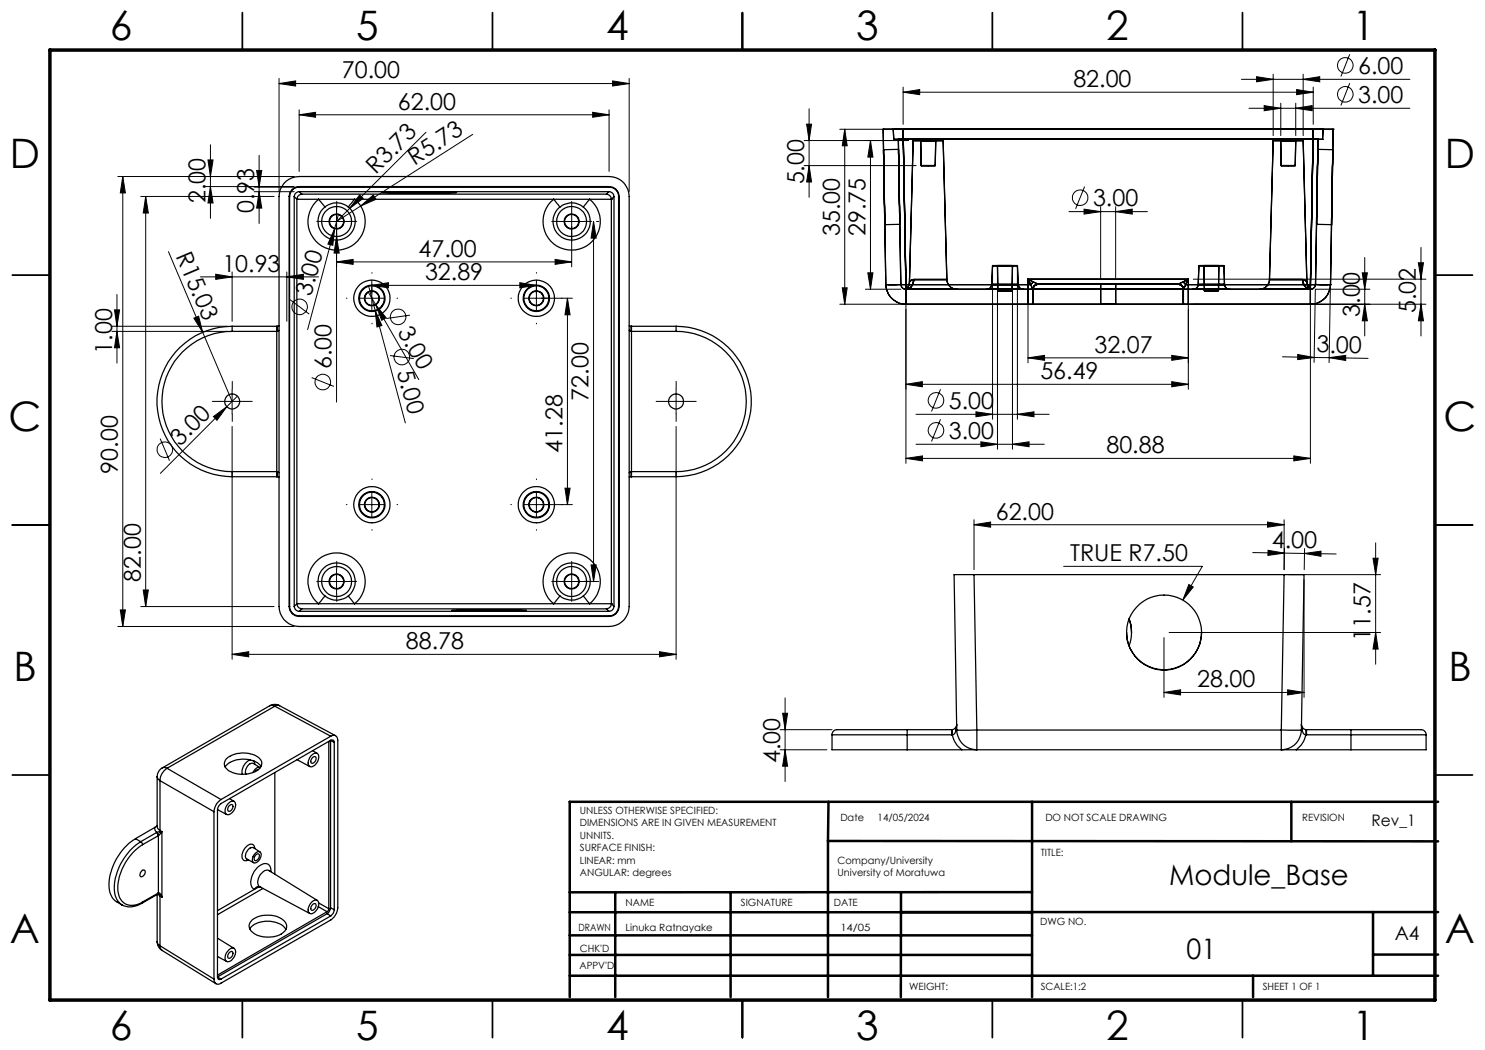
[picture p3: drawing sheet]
<svg xmlns="http://www.w3.org/2000/svg" width="297mm" height="210mm" viewBox="0 0 297 210" stroke-linecap="round" stroke-linejoin="round" font-family="sans-serif">
<g fill="none" stroke="#000" stroke-width=".2">
<path d="M55.8 16.7l3.3-.5v1zM55.8 15.7v22.6M55.8 16.7h70M122.5 16.2l3.3 .5-3.3 .5zM125.8 15.7v22.6M180.6 18.4l3.3-.5v1zM180.6 17.4v7.5M180.6 18.4h82M248.3 15.9h33.7M251.3 15.3l3.3 .6-3.3 .5zM254.6 14.8v12.3M259.3 17.9l3.3 .5-3.3 .5z"/>
<path d="M260.6 15.9l3.3-.6v1.1zM260.6 14.8v12.3M262.6 17.4v7.5M269.9 10.9l-1.7 4.4M269.9 16.6l-1.7 4.5M23.6 35.3h35.2M24.6 35.3l.5 3.3h-1zM24.6 35.3v90M28.2 39.3h26.6M29.1 39.3v82M29.1 39.3l.6 3.3h-1.1zM41.1 37.3h17.7"/>
<path d="M41.6 32h1l-.5 3.3zM42.1 29v14.7M42.1 37.3l.5 3.3h-1zM50.8 37.4h8M50.8 38.3h8M51.3 34.1h1.1l-.6 3.3zM51.8 31.1v13.6M51.8 38.3l.6 3.3h-1.1zM59.8 23l3.3-.5v1zM59.8 22v12.3M59.8 23h62M71.9 39l.7 .7-2.6 2z"/>
<path d="M85.2 26.4l-15.2 15.3M94.5 26.9l-27.2 17.4 2.7-2.6M118.5 22.5l3.3 .5-3.3 .5zM121.8 22v12.3M160.8 28.1h20.8M160.8 33.1h22.4M161.3 24.8h1l-.5 3.3zM161.8 33.1l.5 3.3h-1zM161.8 21.8v17.7M168 25.9h11.6M168.9 25.9l.5 3.3h-.9zM168.9 25.9v34.9"/>
<path d="M174.1 28.1l.5 3.3h-1zM174.1 28.1v29.7M216.9 37.3l-1.8 4.5M249.8 21.7h32.2M252.8 21.1l3.4 .6-3.4 .4zM256.2 20.6v6.5M259.2 21.7l3.2-.6v1zM259.2 20.6v6.5M23.4 58.9v13.7M33.7 50.3l12.7 30M40.1 55.4h23.6M43.1 54.8l3.3 .6-3.3 .5z"/>
<path d="M46.4 54.4v9.9M57.4 55.4l3.3-.6v1.1zM57.4 54.4v9.9M58 59.9l3.8 2.9M64.8 44.3h5M66.9 45.7l-.3 3.4-1-.3zM67.3 47.3l.5 3.3h-1zM67.3 41.3v39.1M67.3 52.4l3.3-.5v1zM67.3 52.4h47M67.7 42.9l-6.2 23M71.9 59.6h5"/>
<path d="M72.1 41.2l2.5-2.2 .6 .9zM73.6 58.4l1.5 2.6M73.7 57.2l1.3 4.9M74.4 57.1l3.3-.6v1.1zM74.4 56v6.2M74.4 57.1h32.9M104 56.5l3.3 .6-3.3 .5zM104.8 59.6h9.7M107.3 56v6.2M111 51.9l3.3 .5-3.3 .5zM111.8 44.3h5M113.5 59.6v41.3"/>
<path d="M113.5 59.6l.5 3.4h-1zM114.3 41.8v11.6M118.7 44.3l.5 3.3h-1zM118.7 44.3v72M119.3 44.3h.4M168.5 57.6h.9l-.5 3.2zM173.1 57.8h7.1M173.6 54.6h1l-.5 3.2zM181.2 58.9v33.8M198.5 54.1v29.7M199.5 54.1v35.7M202.5 54.1v35.7"/>
<path d="M203.5 54.1v29.7M205.6 56.8v15.8M213.8 42.3h15.7M216.8 41.8l3.3 .5-3.3 .5zM220.1 41.3v14.6M223.1 42.3l3.3-.5v1zM223.1 41.3v14.6M237.7 56.8v21M238.7 55.8h46.5M262.1 58.9v33.8M263.1 57.8h10.9M263.1 57.9l-.3 14.6"/>
<path d="M266.1 57.9l-.3 14.6M272.5 54.6h1l-.6 3.2zM272.9 51.5v15.7M283.7 52.6h1l-.5 3.2zM284.2 49.5v17.7M22.4 65.3h23M22.4 66.3h23M22.9 62h1l-.5 3.3zM23.4 66.3l.5 3.3h-1zM38.8 63.6l.9-.4 .8 3.3zM46.4 77.8v5M47.5 79.2l-15.4 15.5"/>
<path d="M62.3 75.5l4.5 1.8M75 62.1l1.4 3-1 .3zM75 62.1l6.1 22.5M75.1 61l2.1 2.6-.9 .5zM75.1 61l8.6 14.9M78 71.1l4.8 .6M82 63l-4.7 .7M135.2 77.8v5M168 60.8h12.2M181.2 76.9l3.3-.6v1.1zM181.2 76.9h56.5M188.1 77.8l-1.8 4.5"/>
<path d="M205.6 71.6l3.3-.5v1zM205.6 71.6h32.1M234.4 71.1l3.3 .5-3.3 .5zM234.4 76.3l3.3 .6-3.3 .5zM238.7 60.8h46.5M256.5 71.4l6.4 .1M259.5 70.9l3.4 .6-3.4 .4zM262.9 71.5h3M265.9 71.5l3.2-.4v1zM265.9 71.5l7.7 .2M272.9 60.8l.6 3.4h-1zM284.2 60.8l.5 3.4h-1z"/>
<path d="M32 87.7l1.9 4.4M42.7 83.3l2.7-2-2 2.8zM43.9 80.3h5M46.4 85.3v46.6M74.4 98.5v4.9M107.3 98.5v4.9M113 97.6h1l-.5 3.3zM132.7 80.3h5M135.2 85.3v46.6M181.2 91.7l3.3-.5v1zM181.2 91.7h80.9M183.2 88.9h25.6"/>
<path d="M183.2 82.9h26.6M188.1 83.8l-1.8 4.5M195.2 82.4l3.3 .5-3.3 .5zM196.2 88.4l3.3 .5-3.3 .5zM202.5 88.9l3.3-.5v1zM203.5 82.9l3.3-.5v1zM258.8 91.2l3.3 .5-3.3 .5zM28.6 118h1.1l-.6 3.3zM64.8 116.3h5M67.3 113.8v5M71.9 100.9h5M111.8 116.3h7.9"/>
<path d="M114.3 113.8v5M114.5 100.9h-9.7M118.2 113h1l-.5 3.3zM194.8 104.9l3.3-.5v1zM194.8 104v9.9M194.8 104.9h62M212.7 113.3h27.8l-3.9 6.7M237.8 116.9l.9 .5-2.1 2.6zM250.5 110.5l16.7 .3M253.5 104.4l3.3 .5-3.3 .5zM253.6 110.1l3.3 .5-3.3 .5zM256.8 104v9.9l.1-4.3"/>
<path d="M257.8 114.9h18.3M260.8 115.9v23.6M260.9 110.7l3.3-.5v1.1zM260.9 109.7l-.1 4.2M274.6 111.6h1l-.5 3.3zM275.1 108.6v24.2M23.6 125.3h35.2M24.1 122h1l-.5 3.3zM28.2 121.3h26.6M46.4 130.9l3.3-.6v1.1zM46.4 130.9h88.8M131.9 130.3l3.3 .6-3.3 .5z"/>
<path d="M157 139.6v16.7M232.8 138.5l3.3-.5v1zM232.8 127.5v12M232.8 138.5h28M233.8 126.5h42.3M257.5 138l3.3 .5-3.3 .5zM275.1 126.5l.5 3.3h-1zM156 145.9h10.4M156 150h9.4M156.5 142.7h1l-.5 3.2zM157 150l.5 3.2h-1z"/>
<circle cx="269.1" cy="13.1" r="1.55"/>
<circle cx="269.1" cy="18.9" r="1.55"/>
<circle cx="216" cy="39.5" r="1.56"/>
<circle cx="59.9" cy="61.4" r="1.55"/>
<circle cx="64.5" cy="76.4" r="1.55"/>
<circle cx="79.6" cy="63.4" r="1.56"/>
<circle cx="80.4" cy="71.4" r="1.55"/>
<circle cx="33" cy="89.9" r="1.57"/>
<circle cx="187.2" cy="86.1" r="1.56"/>
<circle cx="187.2" cy="80.1" r="1.56"/>
</g>
<g fill="none" stroke="#000" stroke-width=".2" stroke-dasharray="15.2 1.3 1.3 1.3">
<path d="M64.8 44.3h-1.5M67.3 46.8v1.5M67.3 41.8v-1.5M69.4 59.6h-.1M69.8 44.3h1.5M74.4 54.6v-.1M79.4 59.6h.1M102.3 59.6h-.1M107.3 54.6v-.1M111.8 44.3h-1.5M112.3 59.6h.1M114.3 46.8v1.5"/>
<path d="M114.3 41.8v-1.5M116.8 44.3h1.5M46.5 77.8v-1.5M74.4 64.6v.2M107.3 64.6v.2M135.2 77.8v-1.5M44 80.3h-1.5M46.5 82.8v1.5M49 80.3h1.5M74.4 95.9v-.1M107.3 95.9v-.1M132.7 80.3h-1.5"/>
<path d="M135.2 82.8v1.5M137.7 80.3h1.5M64.8 116.3h-1.5M67.3 118.8v1.5M67.3 113.8v-1.5M69.4 100.9h-.1M69.8 116.3h1.5M74.4 105.9v.2M79.4 100.9h.1M102.3 100.9h-.1M107.3 105.9v.2M111.8 116.3h-1.5"/>
<path d="M112.3 100.9h.1M114.3 118.8v1.5M114.3 113.8v-1.5M116.8 116.3h1.5"/>
</g>
<g fill="none" stroke="#000" stroke-width=".35">
<path d="M48.5 2.5v7.5M98.5 2.5v7.5M148.5 2.5v7.5M198.5 2.5v7.5M248.5 2.5v7.5M2.5 55h7.5M287 55h7.5M2.5 105h7.5M287 105h7.5M2.5 155h7.5M287 155h7.5M48.5 200v7.5"/>
<path d="M98.5 200v7.5M148.5 200v7.5M198.5 200v7.5M248.5 200v7.5"/>
</g>
<g fill="none" stroke="#000" stroke-width=".5">
<path d="M123 178.5v20.9M146.1 178.5v20.9M165.6 168.2l122 .1M165.6 168.2v31.2M165.7 160.4l-.1 7.8M180.2 178.5v20.9M206.4 178.4l-92.5 .1M206.4 160.4v39M258.3 160.4v7.8M287.6 160.4h-173.7v39M113.9 195.1h173.7M113.9 191h92.5"/>
<path d="M113.9 187.1h92.5M113.9 182.4h92.5M180.2 182.4h107.4M250.6 195.1v4.3M274.6 182.4v12.7M274.6 190.9h13"/>
</g>
<path d="M10 10h277v190h-277z" fill="none" stroke="#000" stroke-width=".7"/>
<g fill="#000">
<path d="M66.9 45.7l-.3 3.4-1-.3zM71.9 39l.7 .7-2.6 2zM72.1 41.2l2.5-2.2 .6 .9zM38.8 63.6l.9-.4 .8 3.3zM75 62.1l1.4 3-1 .3zM75.1 61l2.1 2.6-.9 .5zM42.7 83.3l2.7-2-2 2.8zM237.8 116.9l.9 .5-2.1 2.6z"/>
<path d="M55.8 16.7l3.3-.5v1zM122.5 16.2l3.3 .5-3.3 .5zM46.4 130.9l3.3-.6v1.1zM131.9 130.3l3.3 .6-3.3 .5z"/>
<path d="M180.6 18.4l3.3-.5v1zM259.3 17.9l3.3 .5-3.3 .5z"/>
<path d="M251.3 15.3l3.3 .6-3.3 .5zM260.6 15.9l3.3-.6v1.1zM181.2 91.7l3.3-.5v1zM258.8 91.2l3.3 .5-3.3 .5zM205.6 71.6l3.3-.5v1zM234.4 71.1l3.3 .5-3.3 .5z"/>
<path d="M24.6 35.3l.5 3.3h-1zM24.1 122h1l-.5 3.3zM41.6 32h1l-.5 3.3zM42.1 37.3l.5 3.3h-1zM51.3 34.1h1.1l-.6 3.3zM51.8 38.3l.6 3.3h-1.1zM113.5 59.6l.5 3.4h-1zM113 97.6h1l-.5 3.3zM118.7 44.3l.5 3.3h-1zM118.2 113h1l-.5 3.3z"/>
<path d="M59.8 23l3.3-.5v1zM118.5 22.5l3.3 .5-3.3 .5z"/>
<path d="M43.1 54.8l3.3 .6-3.3 .5zM57.4 55.4l3.3-.6v1.1z"/>
<path d="M67.3 52.4l3.3-.5v1zM111 51.9l3.3 .5-3.3 .5z"/>
<path d="M74.4 57.1l3.3-.6v1.1zM104 56.5l3.3 .6-3.3 .5z"/>
<path d="M216.8 41.8l3.3 .5-3.3 .5zM223.1 42.3l3.3-.5v1z"/>
<path d="M22.9 62h1l-.5 3.3zM23.4 66.3l.5 3.3h-1z"/>
<path d="M234.4 76.3l3.3 .6-3.3 .5zM181.2 76.9l3.3-.6v1.1zM203.5 82.9l3.3-.5v1zM195.2 82.4l3.3 .5-3.3 .5z"/>
<path d="M259.5 70.9l3.4 .6-3.4 .4zM265.9 71.5l3.2-.4v1z"/>
<path d="M194.8 104.9l3.3-.5v1zM253.5 104.4l3.3 .5-3.3 .5zM252.8 21.1l3.4 .6-3.4 .4zM259.2 21.7l3.2-.6v1zM196.2 88.4l3.3 .5-3.3 .5zM202.5 88.9l3.3-.5v1z"/>
<path d="M253.6 110.1l3.3 .5-3.3 .5zM260.9 110.7l3.3-.5v1.1z"/>
<path d="M28.6 118h1.1l-.6 3.3zM29.1 39.3l.6 3.3h-1.1zM67.3 47.3l-.5 3.3h1z"/>
<path d="M257.5 138l3.3 .5-3.3 .5zM232.8 138.5l3.3-.5v1z"/>
<path d="M275.1 126.5l.5 3.3h-1zM274.6 111.6h1l-.5 3.3z"/>
<path d="M156.5 142.7h1l-.5 3.2zM157 150l.5 3.2h-1zM272.5 54.6h1l-.6 3.2zM272.9 60.8l.6 3.4h-1zM168.9 25.9l.5 3.3h-.9zM168.5 57.6h.9l-.5 3.2zM174.1 28.1l.5 3.3h-1zM173.6 54.6h1l-.5 3.2zM161.3 24.8h1l-.5 3.3zM161.8 33.1l.5 3.3h-1zM283.7 52.6h1l-.5 3.2zM284.2 60.8l.5 3.4h-1z"/>
</g>
<g fill="none" stroke="#000" stroke-width=".25">
<path d="M56.8 36.7a4 4 0 0 1 3-1.4h62a4 4 0 0 1 4 4v82a4 4 0 0 1-4 4h-62a4.1 4.1 0 0 1-4-4v-82a4 4 0 0 1 1-2.6zM57.8 39.3h.1M57.8 39.3v82M57.9 39.3v82M58.8 39.3v82M58.8 39.3l.6 .6M59.4 39.9h.1M59.4 39.9v80.8M59.4 39.9h62.9M59.8 37.3a1.99 1.99 0 0 0-2 2M59.8 37.4a1.87 1.87 0 0 0-1.9 1.9M59.8 37.3v.1"/>
<path d="M59.8 37.3h62M59.8 37.4h62M59.9 38.3a1.02 1.02 0 0 0-1.1 1M59.9 38.3h61.9M59.9 38.3l.5 .5M60.4 38.8a1.1 1.1 0 0 0-1 1.1M60.4 38.8h60.9M76.3 38.5l11.3-.1 3.7 .1-11.7 .1zM121.3 38.8a1.1 1.1 0 0 1 1 1.1M121.8 38.3a1.02 1.02 0 0 1 1 1M121.8 38.3l-.5 .5M121.8 37.4a1.84 1.84 0 0 1 1.9 1.9"/>
<path d="M121.8 37.3a1.99 1.99 0 0 1 2 2M121.8 37.3v.1M122.3 39.9h.1M122.3 39.9v80.8M122.8 39.3v82M122.8 39.3l-.5 .6M123.7 39.3h.1M123.7 39.3v82M123.8 39.3v82M176.6 25.9h4M176.6 25.9h.1M176.6 25.9l.6 31"/>
<path d="M176.7 29.9l.3 15zM178.6 25.9h.1M178.6 25.9h2M178.6 25.9l.2 2M178.8 27.9h1.8M178.8 27.9h.1M179.7 27.9h1M179.7 27.9h.1M179.7 27.9l.5 29M179.7 29.9l.3 15zM179.7 29.9h-3M180.6 25.9l.6 31.9"/>
<path d="M180.6 25.9h82M180.6 27.9h82M180.6 25.9v2M182.6 28.1l-.7 28.3a1.94 1.94 0 0 1-.7 1.4M182.6 28.1h6zM184.2 28.1h2.9zM184.2 28.1v5M184.2 33.1h2.8zM187.1 28.1l-.1 5M188.6 28.1l.8 27.8a1.99 1.99 0 0 0 1.9 1.9M254.6 28.1l-.7 27.8a1.99 1.99 0 0 1-2 1.9M254.6 28.1h6z"/>
<path d="M256.2 28.1h2.9zM256.2 28.1v5M256.2 33.1h2.8zM259.2 28.1l-.2 5M260.6 28.1l.8 28.3 .1 .6 .5 .8-.5-.8-.1-.6M262.6 27.9h1zM262.6 25.9h4M262.6 25.9h2M262.6 27.9h1.9M262.6 25.9l-.5 31.9M262.6 25.9v2M263.6 29.9l-.3 15z"/>
<path d="M263.6 29.9h3M263.6 27.9h.1M263.6 27.9l-.5 29M264.5 27.9h.1M264.6 25.9h.1M264.6 25.9l-.1 2M266.6 29.9l-.3 15zM266.6 25.9h.1M266.6 25.9l-.5 31M65 41.4a3.7 3.7 0 0 1 4.7 0M65 41.4a3.7 3.7 0 0 0-.4 5.4 3.7 3.7 0 0 0 5.4 0 3.7 3.7 0 0 0-.3-5.4M65 41.4l-1.3-1.5a5.7 5.7 0 0 0-.6 8.3 5.7 5.7 0 0 0 8.4 0 5.7 5.7 0 0 0-.6-8.3l-1.2 1.5"/>
<path d="M112 41.4a3.7 3.7 0 0 0-.4 5.4 3.7 3.7 0 0 0 5.4 0 3.7 3.7 0 0 0-.3-5.4M112 41.4a3.7 3.7 0 0 1 4.7 0M112 41.4l-1.3-1.5a5.7 5.7 0 0 0-.5 8.3 5.7 5.7 0 0 0 8.3 0 5.7 5.7 0 0 0-.6-8.3l-1.2 1.5M177.2 56.9h4M177.2 56.9a4 4 0 0 0 4 3.9M177.2 56.9h.1M180 44.9h-3M180.2 56.9a1.02 1.02 0 0 0 1 .9M180.2 56.9h.1M181.2 57.8h10.1zM181.2 57.8h.1M181.2 56.9v3.9"/>
<path d="M181.2 56.9h24.4M181.2 57.8h80.9M181.9 56.4l.5-.4 .3-.1zM182.1 56.2l-.2 .2 .5-.4 .3-.1zM182.7 55.9h6.6zM182.7 55.9a1.78 1.78 0 0 1-1.5 1.9M197.4 57.8h7.2zM198.4 56.9h5.2zM198.5 53.1l-.1 3.8a1.03 1.03 0 0 1-1 .9M198.5 53.1h5zM199.5 53.1h3zM199.5 53.1l.1 5"/>
<path d="M199.6 58.1h2.8zM202.5 53.1l-.1 5M203.5 53.1l.1 3.8M203.6 56.9a1.03 1.03 0 0 0 1 .9M205.6 56.9v3.9M205.6 56.9h.5M205.6 55.8l.5 1.1M205.6 55.8l1.1 .6M205.6 55.8h32.1M205.6 55.8v1.1M206.1 56.9l.5 .9M206.6 57.8v3"/>
<path d="M206.6 57.8h30.1M206.6 57.8h.1M206.7 56.4l.9 .5M206.7 56.4l-.6 .5M207.6 56.9h28.1M207.6 56.9h.1M207.6 56.9a1.02 1.02 0 0 0-1 .9M220.1 56.9h3zM220.1 56.9v3.9M223.1 56.9v3.9M235.7 56.9h.1M235.7 56.9a1.02 1.02 0 0 1 1 .9"/>
<path d="M236.6 56.4l-.9 .5M236.6 56.4l.5 .5M236.7 57.8h.1M236.7 57.8v3M237.1 56.9h.6M237.1 56.9l-.4 .9M237.7 56.9v3.9M237.7 55.8l-1.1 .6M237.7 55.8l-.6 1.1M237.7 56.9h24.4M237.7 55.8v1.1M238.7 57.8h7.2z"/>
<path d="M239.6 56.9h5.3zM239.8 53.1l-.2 3.8a1.03 1.03 0 0 1-.9 .9M239.8 53.1h5zM240.8 53.1h3zM240.8 53.1l.1 5M240.9 58.1h2.8zM243.8 53.1l-.1 5M244.8 53.1l.1 3.8M244.9 56.9a1.03 1.03 0 0 0 1 .9M251.9 57.8h10.2zM253.9 55.9h6.6zM260.5 55.9l.4 .1 .5 .4z"/>
<path d="M260.5 55.9a1.85 1.85 0 0 0 1.6 1.9M262.1 56.9h4M262.1 57.8h.1M262.1 56.9v3.9M263.1 56.9a1.02 1.02 0 0 1-1 .9M263.1 56.9h.1M263.3 44.9h3M266.1 56.9a3.9 3.9 0 0 1-4 3.9M266.1 56.9h.1M46.4 65.3v1M46.4 65.3a15 15 0 0 0-15 15 15 15 0 0 0 15 15M46.4 66.3a14 14 0 0 0-14 14 14 14 0 0 0 14 14"/>
<path d="M46.4 65.3h9M46.4 66.3h9M55.4 66.3h.1M55.4 65.3h.1M55.4 65.3v1M55.4 66.3v28M55.5 65.3l-.1 1M55.8 65.2l-.3 .1M55.8 66.1l-.4 .2M125.8 65.2l.4 .1M125.8 66l.4 .3M126.2 65.3v1"/>
<path d="M126.2 65.3h.1M126.2 66.3h.1M126.3 65.3v1M126.3 66.3v28M126.3 65.3h8.9M126.3 66.3h8.9M135.2 66.3a14 14 0 0 1 14.1 14 14 14 0 0 1-14.1 14M135.2 65.3v1M135.2 65.3a15 15 0 0 1 15.1 15 15 15 0 0 1-15.1 15M181.2 60.8h.1M181.2 60.8h24.4M205.6 60.8h1"/>
<path d="M206.6 60.8h30.1M206.6 60.8h.1M220.1 60.8h3zM236.7 60.8h1M236.7 60.8h.1M237.7 60.8h24.4M262.1 60.8h.1M46.4 94.3v1M46.4 94.3h9M46.4 95.3h9M55.4 94.3h.1M55.4 95.3h.1"/>
<path d="M55.4 94.3v1M55.4 94.3l.1 1M55.4 94.3l.4 .2M55.5 95.3l.3 .1M126.2 95.3l-.4 .1M126.2 95.3h.1M126.2 94.3h.1M126.2 94.3v1M126.2 94.3l-.4 .2M126.3 94.3v1M126.3 94.3h8.9M126.3 95.3h8.9"/>
<path d="M135.2 94.3v1M65 119.2a3.7 3.7 0 0 1-.4-5.4 3.7 3.7 0 0 1 5.4 0 3.7 3.7 0 0 1-.3 5.4M65 119.2a3.7 3.7 0 0 0 4.7 0M65 119.2l-1.3 1.5a5.7 5.7 0 0 1-.6-8.3 5.7 5.7 0 0 1 8.4 0 5.7 5.7 0 0 1-.6 8.3l-1.2-1.5M112 119.2a3.7 3.7 0 0 0 4.7 0M112 119.2a3.7 3.7 0 0 1-.4-5.4 3.7 3.7 0 0 1 5.4 0 3.7 3.7 0 0 1-.3 5.4M112 119.2l-1.3 1.5a5.7 5.7 0 0 1-.5-8.3 5.7 5.7 0 0 1 8.3 0 5.7 5.7 0 0 1-.6 8.3l-1.2-1.5M194.8 114.9h-4l.5 31.1M194.8 114.9l.6 31.1M194.8 114.9h62M256.8 114.9h4l-.5 31.1M256.8 114.9l-.5 31.1"/>
<path d="M57.8 121.3a1.99 1.99 0 0 0 2 2M57.8 121.3h.1M57.9 121.3a1.87 1.87 0 0 0 1.9 1.9M58.8 121.3a1.02 1.02 0 0 0 1.1 1M59.4 120.7h.1M59.4 120.7a1.1 1.1 0 0 0 1 1.1M59.4 120.7l-.6 .6M59.4 120.7h62.9M59.8 123.2v.1M59.8 123.2h62M59.8 123.3h62M59.9 122.3h61.9"/>
<path d="M60.4 121.8l-.5 .5M60.4 121.8h60.9M90.3 122.1l3-.1 12 .1-4.1 .1zM121.3 121.8l.5 .5M121.8 123.2v.1M122.3 120.7a1.1 1.1 0 0 1-1 1.1M122.3 120.7h.1M122.3 120.7l.5 .6M122.8 121.3a1.02 1.02 0 0 1-1 1M123.7 121.3a1.9 1.9 0 0 1-1.9 1.9M123.7 121.3h.1M123.8 121.3a1.99 1.99 0 0 1-2 2"/>
<path d="M225.3 126.5a7.5 7.5 0 0 0 7.5 7.5 7.5 7.5 0 0 0 7.5-7.5M226.3 126.5l-.1-1.5-.4-1.2a7.6 7.6 0 0 1 0 5.3M31.4 155.3l.2 .5 .4 .3M31.4 155.3v10.1l.2 .4 .4 .3M32 156.1l10.8 6.2M32 156.1v10M32.5 153.6a2.07 2.07 0 0 0-1.1 1.7M32.5 153.6l.4-.1 .5 .2M33.4 153.7a3.1 3.1 0 0 0-1.4 2.4M33.4 153.7l10.8 6.2M44.2 159.9a3.1 3.1 0 0 0-1.4 2.4M45.4 151.7a5.4 5.4 0 0 1 6.6 .1 1.57 1.57 0 0 1-.9 2.5 5.3 5.3 0 0 1-5.9-.7 1.38 1.38 0 0 1 .2-1.9z"/>
<path d="M45.9 159.7l.9 .6M50.1 152a2.49 2.49 0 0 0-1.6 2.9M50.7 152.2l.2 .7M51.6 153.9l-.2 .1-.4 .3M52 153.5l-1.3-.8a1.56 1.56 0 0 0-1.6 1.9l.1 .2M52 153.6a1.21 1.21 0 0 0-1.4 .9M52.2 153.3a5.1 5.1 0 0 0-5.9-1l-.6 .4-.7 .7M54 141.1a2.03 2.03 0 0 1 1.9 0M54 141.1h.5l.5 .1M54 141.1l-21.5 12.5M55 141.2l11.1 6M55 141.2l-21.6 12.5"/>
<path d="M55 154.5v20.3M55.9 141.1l-.2-.1-.7 .2M55.9 141.1l11.2 6M59.4 151.9l2.5 1.4M62.2 151.1a.83 .83 0 0 1 .7-.5 .83 .83 0 0 1 .8 .5 1.94 1.94 0 0 1-1.6 2.2 1.32 1.32 0 0 1 0-1.9zM62.5 150.1l1 .6M62.6 151.4a.4 .4 0 0 1 .6 0 .4 .4 0 0 1 0 .6 .64 .64 0 0 1-.4 .5 .64 .64 0 0 1-.6 0v-.6zM65.8 148.3h.1M65.8 148.3v33.4M66.1 147.2a.87 .87 0 0 1 1 0 .87 .87 0 0 1 .5 .9v33.4a3.3 3.3 0 0 1-1.5 2.5l-21.9 12.6a.85 .85 0 0 1-1 .2 .85 .85 0 0 1-.4-1M66.1 147.2l-21.9 12.7M66.9 148.5l-.3-.5-.5 .1-21.9 12.6a1.6 1.6 0 0 0-.7 1.3v33.4l.2 .5 .5-.1"/>
<path d="M66.9 148.5v33.5M66.9 148.5l-.8-.4v33.5M166.4 147v3h15M166.4 147h15M181.4 145.9h-13.2a1.47 1.47 0 0 0-1.8 .8v.3M181.4 145.9v1.1M181.4 150h11M181.4 147v3M181.4 147h8.9M181.4 145.9h8.9M190.3 145.9v1.1M190.3 145.9h.1"/>
<path d="M190.4 145.9l.1 1M190.5 146.9a5 5 0 0 0 1.9 3.1M190.5 146.9l-.2 .1M191.2 145.5v.5M191.2 145.5l.1-.6-.1 1.1M191.2 145.5l-.8 .4M191.2 146l-.2 .7-.5 .2M191.2 146h.1M191.3 146h4.1M191.3 146a4 4 0 0 0 4.1 4M192.4 150h3M195.4 146v4"/>
<path d="M195.4 146h60.9M195.4 150h60.9M256.3 146h4M256.3 146v4M256.3 150h3M259.3 150h10.9M260.3 146a4 4 0 0 1-4 4M260.3 146h.1M260.4 146l.3 .7 .5 .2M260.5 145.5l-.1 .5M260.5 145.5l-.2-.6 .1 1.1M260.5 145.5l.7 .4"/>
<path d="M261.2 146.9a5 5 0 0 1-1.9 3.1M261.2 146.9l.1 .1M261.2 145.9v1M261.2 145.9h.1M261.3 145.9v1.1M261.3 147h8.9M261.3 145.9h8.9M270.2 145.9h13.2a1.47 1.47 0 0 1 1.8 .8v.3M270.2 145.9v1.1M270.2 147h15M270.2 147v3M285.2 147v3h-15"/>
<path d="M27.1 167.7a11.3 11.3 0 0 0-5.2 10.4l.7 1.6 .5 .5 1.3 .8M27.1 167.7l1.1 .6M28.2 168.3l.3 .6M28.2 168.3a11.3 11.3 0 0 0-5.2 10.5l.4 1.2 1 1M28.4 174.2a.44 .44 0 0 1 .6-.1 .44 .44 0 0 1 0 .7 .57 .57 0 0 1-.4 .5 .57 .57 0 0 1-.6-.1l.1-.7zM28.5 168.9a10.8 10.8 0 0 0-4.9 9.6 2.83 2.83 0 0 0 4.5 2.1l.4-.2M31 165.5a1.04 1.04 0 0 0 .4 1M31 165.5l-3.9 2.2M31.3 166.5l.4 .6-3.2 1.8M31.3 166.5h.1M31.3 166.5l-3.1 1.8M31.4 166.5l.3 .6"/>
<path d="M31.4 165.1l-.4 .4M31.4 178.9v9.4M31.6 178.8l.4 .2M31.6 178.8h.1M31.6 178.8l.4 .4M31.6 178.8l-3.2 1.8M31.7 178.6l.4 .3M31.7 178.6h.1M31.7 178.6l-.1 .2M31.7 178.6l-3.2 1.8M31.7 167.1v11.5M32 166.4l-.6 .1"/>
<path d="M32 166.4l.1 .3M32 179v.2M32 179l.4 .4M32 166.1v.3M32 166.1l.4 .2M32 179.2v10M32 179.2l.4 .2M32.1 178.9l.3 .5M32.1 166.7l-.4 .4M32.1 178.9l-.1 .1M32.4 166.3l-.3 .4M32.4 166.3l-.4 .1"/>
<path d="M32.4 166.3v13.1M42.8 162.3v33.5M43.5 161.9l1.8 1M45.5 160.8a.89 .89 0 0 1 1.6-.2 1.89 1.89 0 0 1-1.7 2.3 1.45 1.45 0 0 1 .1-2.1zM45.8 161.2a.45 .45 0 0 1 .6-.3 .45 .45 0 0 1 .1 .7 .6 .6 0 0 1-.3 .6 .6 .6 0 0 1-.6-.1zM50.9 177.9l-7.4 4.2M50.9 169.7a.81 .81 0 0 0-.5-.9 .81 .81 0 0 0-.9 .3 2.21 2.21 0 0 0-.8 2.9l.5 .1 .5-.1M51 170.7a.67 .67 0 0 1 1-.3 .67 .67 0 0 1 .2 1 1.27 1.27 0 0 1-1.5 1.1 1.44 1.44 0 0 1 .3-1.8zM51.1 171a.42 .42 0 0 1 .6-.2 .42 .42 0 0 1 .1 .6 .57 .57 0 0 1-.3 .6 .57 .57 0 0 1-.7-.1v-.4zM51.8 177.3h.1M51.9 177.3l-1 .6M51.9 177.3h.1"/>
<path d="M51.9 177.3a.87 .87 0 0 0-1 .6M51.9 177.3l10 5.4M52 170.4l-1.3-.9a1.56 1.56 0 0 0-1.4 2.3l1.4 .7M52.6 177.7l-9.1 5.2M53.8 174.1h.1M53.8 174.1a1.35 1.35 0 0 0-1.7 .8 1.85 1.85 0 0 0-.2 2.4M53.8 174.1l9.7 6M54.2 174.3a1.25 1.25 0 0 0-.5-1.4 1.25 1.25 0 0 0-1.5 .1 4.1 4.1 0 0 0-1.9 4.2l.2 .4 .4 .3M28.4 180.6a4 4 0 0 1-4 .4M28.5 180.4l-.1 .2M31.4 188.3a2 2 0 0 0 1 1.8M31.4 188.3l.2 .5 .4 .4"/>
<path d="M32 189.2l.1 .4 .3 .5M32 189.2l10.8 6.6M32.4 190.1l10.8 6.6M43.5 191.3l1.8 1M43.5 187.6l3.3 2.1M45.7 190a.74 .74 0 0 1 1-.4 .74 .74 0 0 1 .4 1 1.88 1.88 0 0 1-1.7 1.7 1.55 1.55 0 0 1 .3-2.3zM45.9 190.5a.42 .42 0 0 1 .6-.1 .42 .42 0 0 1 0 .6 .6 .6 0 0 1-.3 .6 .6 .6 0 0 1-.6-.1v-.5zM50 185.8a4.7 4.7 0 0 1 5.2-1.3 2.87 2.87 0 0 1 2 1.4M50.5 183.9a5.3 5.3 0 0 1 6.5 .5 1.61 1.61 0 0 1-.8 2.4 5.5 5.5 0 0 1-6-.6 1.5 1.5 0 0 1 .3-2.3zM62.2 180.5a.8 .8 0 0 1 .7-.5 .8 .8 0 0 1 .8 .5 1.93 1.93 0 0 1-1.6 2.2 1.32 1.32 0 0 1 0-1.9zM62.6 180.9a.39 .39 0 0 1 .6-.1 .39 .39 0 0 1 0 .6 .61 .61 0 0 1-.4 .5 .61 .61 0 0 1-.6-.1v-.5zM63.6 181.3l1.8 1"/>
<path d="M63.7 180.6l2.1 1.1M65.4 182.3l-21.9 12.7M65.4 182.7l-21.9 12.7 .7 .4M65.4 182.7l.7 .5M65.8 181.7l-.4 .6M66.1 181.6l-.3 .8-.4 .3M66.1 181.6l.8 .4M66.1 183.2l-21.9 12.6M66.9 182a1.6 1.6 0 0 1-.8 1.2"/>
<circle cx="67.3" cy="44.3" r="3"/>
<circle cx="67.3" cy="44.3" r="1.42"/>
<circle cx="67.3" cy="44.3" r="1.5"/>
<circle cx="74.4" cy="59.7" r="2.63"/>
<circle cx="74.4" cy="59.7" r="1.5"/>
<circle cx="74.4" cy="59.7" r="2.49"/>
<circle cx="74.4" cy="59.6" r="1.41"/>
<circle cx="74.4" cy="59.6" r="3.6"/>
<circle cx="107.3" cy="59.6" r="1.41"/>
<circle cx="107.3" cy="59.7" r="2.49"/>
<circle cx="107.3" cy="59.7" r="1.5"/>
<circle cx="107.3" cy="59.7" r="3.6"/>
<circle cx="107.3" cy="59.7" r="2.63"/>
<circle cx="114.3" cy="44.3" r="1.5"/>
<circle cx="114.3" cy="44.3" r="1.42"/>
<circle cx="114.3" cy="44.3" r="3"/>
<circle cx="46.4" cy="80.3" r="1.49"/>
<circle cx="135.2" cy="80.3" r="1.5"/>
<circle cx="67.3" cy="116.3" r="3"/>
<circle cx="67.3" cy="116.3" r="1.42"/>
<circle cx="67.3" cy="116.3" r="1.5"/>
<circle cx="74.4" cy="100.9" r="2.63"/>
<circle cx="74.4" cy="100.9" r="1.5"/>
<circle cx="74.4" cy="100.9" r="2.49"/>
<circle cx="74.4" cy="101" r="1.41"/>
<circle cx="74.4" cy="100.9" r="3.6"/>
<circle cx="107.3" cy="101" r="1.41"/>
<circle cx="107.3" cy="100.9" r="2.49"/>
<circle cx="107.3" cy="100.9" r="1.5"/>
<circle cx="107.3" cy="100.9" r="3.6"/>
<circle cx="107.3" cy="100.9" r="2.63"/>
<circle cx="114.3" cy="116.3" r="1.5"/>
<circle cx="114.3" cy="116.3" r="1.42"/>
<circle cx="114.3" cy="116.3" r="3"/>
<circle cx="232.8" cy="126.5" r="7.5"/>
</g>
<g font-size="8.1">
<text x="22" y="8">6</text>
<text x="71.2" y="8">5</text>
<text x="121.2" y="8">4</text>
<text x="171.3" y="8">3</text>
<text x="221.3" y="8">2</text>
<text x="270.5" y="8">1</text>
<text x="2" y="33.6">D</text>
<text x="289" y="33.6">D</text>
<text x="1.7" y="86.1">C</text>
<text x="288.7" y="86.1">C</text>
<text x="2.7" y="136.1">B</text>
<text x="289.7" y="136.1">B</text>
<text x="2" y="188.6">A</text>
<text x="289" y="188.6">A</text>
<text x="22" y="208">6</text>
<text x="71.2" y="208">5</text>
<text x="121.2" y="208">4</text>
<text x="171.3" y="208">3</text>
<text x="221.3" y="208">2</text>
<text x="270.5" y="208">1</text>
</g>
<g font-size="5.6">
<text x="233.8" y="177.1">Module_Base</text>
<text x="237.3" y="191.7">01</text>
</g>
<g font-size="4.7">
<text x="68.4" y="15.7">70.00</text>
<text x="214.7" y="17.4">82.00</text>
<text x="271.6" y="14.8">6.00</text>
<text x="79.6" y="21.9">62.00</text>
<text x="271.6" y="20.6">3.00</text>
<text x="75.2" y="35" transform="rotate(-45 75.2 35)">R3.73</text>
<text x="82.9" y="33.1" transform="rotate(-33 82.9 33.1)">R5.73</text>
<text x="41.1" y="40.7" transform="rotate(-90 41.1 40.7)">2.00</text>
<text x="160.8" y="36.9" transform="rotate(-90 160.8 36.9)">5.00</text>
<text x="218.6" y="41.2">3.00</text>
<text x="50.8" y="42.6" transform="rotate(-90 50.8 42.6)">0.93</text>
<text x="167.9" y="47.3" transform="rotate(-90 167.9 47.3)">35.00</text>
<text x="173.1" y="47.3" transform="rotate(-90 173.1 47.3)">29.75</text>
<text x="35.1" y="51.1" transform="rotate(67 35.1 51.1)">R15.03</text>
<text x="83.7" y="51.4">47.00</text>
<text x="44.5" y="54.3">10.93</text>
<text x="62.3" y="59.3" transform="rotate(-75 62.3 59.3)">3.00</text>
<text x="85" y="56">32.89</text>
<text x="272" y="63.4" transform="rotate(-90 272 63.4)">3.00</text>
<text x="283.2" y="62.6" transform="rotate(-90 283.2 62.6)">5.02</text>
<text x="22.4" y="70.7" transform="rotate(-90 22.4 70.7)">1.00</text>
<text x="79.4" y="66.4" transform="rotate(60 79.4 66.4)">3.00</text>
<text x="218.9" y="70.5">32.07</text>
<text x="263.3" y="70.5" transform="rotate(1 263.3 70.5)">3.00</text>
<text x="66.3" y="73.8" transform="rotate(-90 66.3 73.8)">6.00</text>
<text x="79.4" y="74.3" transform="rotate(75 79.4 74.3)">5.00</text>
<text x="208.1" y="75.8">56.49</text>
<text x="117.7" y="80.1" transform="rotate(-90 117.7 80.1)">72.00</text>
<text x="189.8" y="81.8">5.00</text>
<text x="36" y="89.3" transform="rotate(-45 36 89.3)">3.00</text>
<text x="189.8" y="87.8">3.00</text>
<text x="23.6" y="94.7" transform="rotate(-90 23.6 94.7)">90.00</text>
<text x="112.5" y="90.5" transform="rotate(-90 112.5 90.5)">41.28</text>
<text x="221.3" y="90.6">80.88</text>
<text x="199.2" y="103.9">62.00</text>
<text x="214" y="112.2">TRUE R7.50</text>
<text x="254.4" y="109.6" transform="rotate(1 254.4 109.6)">4.00</text>
<text x="28.2" y="116.3" transform="rotate(-90 28.2 116.3)">82.00</text>
<text x="81.2" y="129.8">88.78</text>
<text x="274.1" y="128.1" transform="rotate(-90 274.1 128.1)">11.57</text>
<text x="239.5" y="137.5">28.00</text>
<text x="156" y="152.7" transform="rotate(-90 156 152.7)">4.00</text>
</g>
<text font-size="3.9" x="278.9" y="187.9">A4</text>
<text font-size="3.2" x="274.3" y="165.1">Rev_1</text>
<g font-size="2">
<text x="116" y="162.8">UNLESS OTHERWISE SPECIFIED:</text>
<text x="116" y="165.3">DIMENSIONS ARE IN GIVEN MEASUREMENT</text>
<text x="116" y="167.8">UNNITS.</text>
<text x="168.1" y="164.3">Date</text>
<text x="175.5" y="164.3">14/05/2024</text>
<text x="209.1" y="164.3">DO NOT SCALE DRAWING</text>
<text x="260.4" y="164.3">REVISION</text>
<text x="116" y="170.3">SURFACE FINISH:</text>
<text x="116" y="172.8">LINEAR: mm</text>
<text x="167.5" y="172.8">Company/University</text>
<text x="208.2" y="171.3">TITLE:</text>
<text x="116" y="175.3">ANGULAR: degrees</text>
<text x="167.5" y="175.3">University of Moratuwa</text>
<text x="125.1" y="181.2">NAME</text>
<text x="148.2" y="181.2">SIGNATURE</text>
<text x="166.8" y="181.2">DATE</text>
<text x="208" y="185">DWG NO.</text>
<text x="115.7" y="186.3">DRAWN</text>
<text x="116" y="190.3">CHK'D</text>
<text x="125.1" y="186.3">Linuka Ratnayake</text>
<text x="168.1" y="186.3">14/05</text>
<text x="115.9" y="193.8">APPV'D</text>
<text x="181.8" y="198">WEIGHT:</text>
<text x="208.1" y="198">SCALE:1:2</text>
<text x="252.6" y="198">SHEET 1 OF 1</text>
</g>
</svg>
